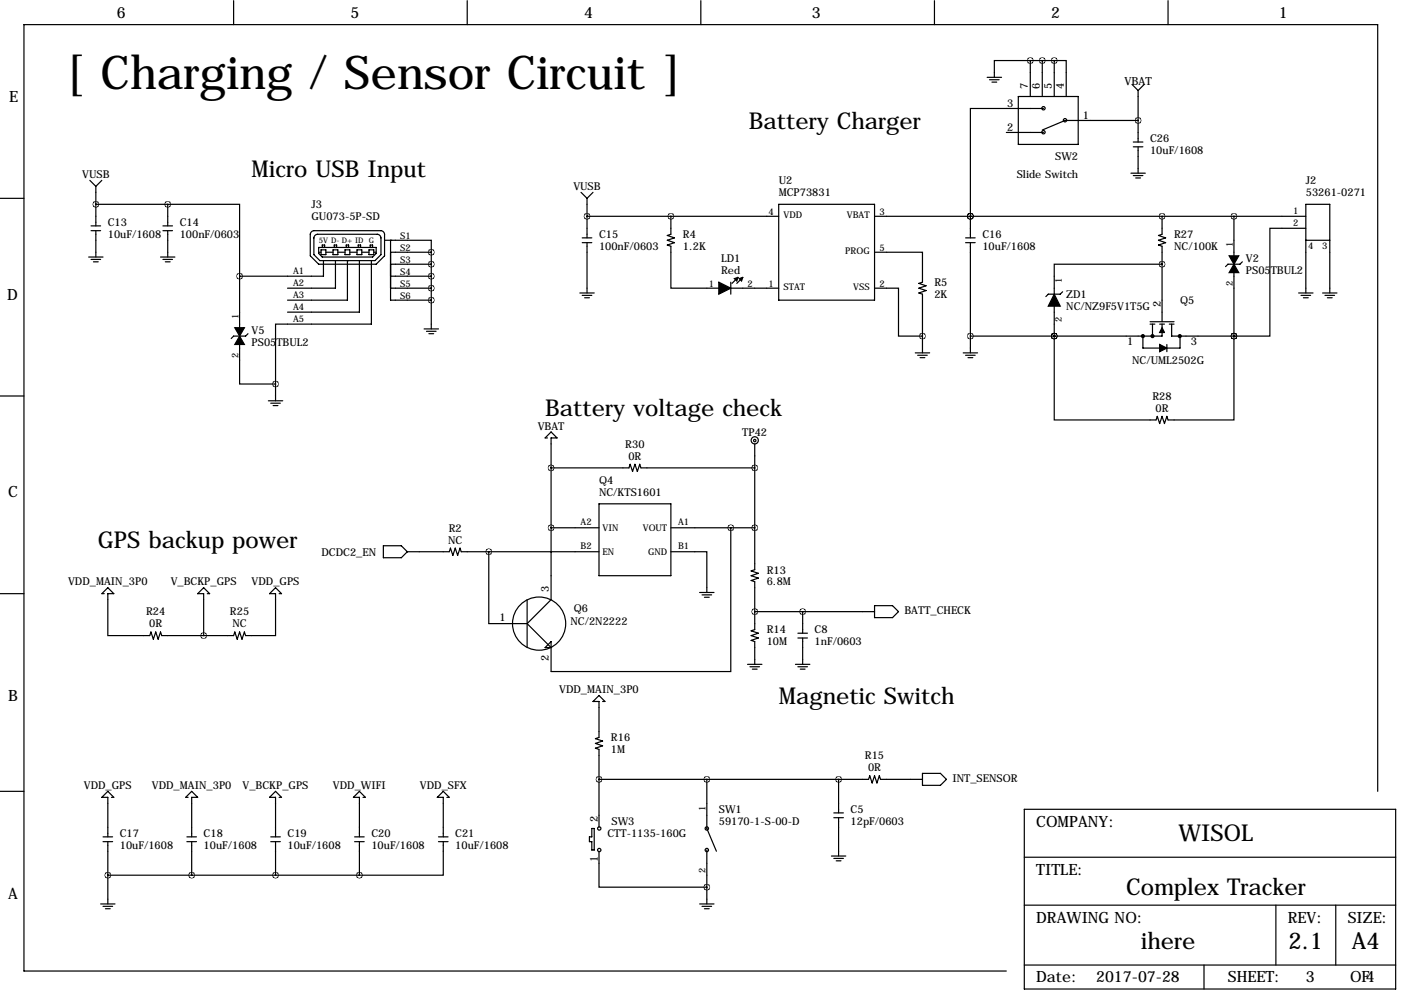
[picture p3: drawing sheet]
<svg xmlns="http://www.w3.org/2000/svg" width="297mm" height="211mm" viewBox="0 0 297 211" stroke-linecap="round" stroke-linejoin="round" font-family="sans-serif">
<g fill="none" stroke="#000" stroke-width=".25">
<path d="M49.5 .1v5.1M99.1 .1v5.1M148.6 .1v5.1M198.1 .1v5.1M209.3 16.4h3M209.8 16.9h2M210.3 17.4h1M218.4 12.8h-7.6v3.6M218.4 12.8v7.7M218.4 12.8h5.1M221 12.8v7.7M223.5 12.8h2.6v7.7"/>
<path d="M223.5 12.8v7.7M240 17.9l1.3 1.3M241.3 19.2v10.9M242.6 17.9l-1.3 1.3M247.6 .1v5.1M19 38.2l1.3 1.3M20.3 39.5v8.4M21.6 38.2l-1.3 1.3M213.4 28.1h7.8M215.9 20.5h12.7v10.1h-12.7zM221.2 23h-15.5v22.9M239.8 36.7h3"/>
<path d="M240.3 30.1h2M240.3 31.1h2M240.3 37.2h2M240.8 37.7h1M241.3 25.5h-15.5l-4.8 2.1M241.3 31.1v5.6M0 42.1h5.1M18.8 54.5h3M19.3 47.9h2M19.3 48.9h2M19.3 55h2M19.8 55.5h1"/>
<path d="M20.3 48.9v5.6M20.3 43.3h15.3M34 54.5h3.1M34.5 47.9h2.1M34.5 48.9h2.1M34.5 55h2.1M35.1 55.5h1M35.6 43.3h15.2v15.3M35.6 43.3v4.6M35.6 48.9v5.6M50.8 58.6v10.9M65.8 49.7v4.5l1.8 1.8h12.2l1.7-1.8v-4.5"/>
<path d="M66.5 50.4v3.6l1.3 1.3h11.7l1.3-1.3v-3.6M66.5 50.5a.81 .81 0 0 1 .8-.8h12.7a.82 .82 0 0 1 .8 .8M67.6 53.5h.5M67.6 52.5h12.2v1.2l-.8 .8h-10.7l-.7-.8zM68.1 53h1v1h-1zM68.3 52.5v-.5h.5v.5M68.6 55.3v3.3h-17.8M69.1 53.5h1.5M70.6 53h1v1h-1zM70.9 52.5v-.5h.5v.5M71.1 55.3v5.8h-10.1M71.6 53.5h1.6"/>
<path d="M73.2 53h1v1h-1zM73.4 52.5v-.5h.5v.5M73.7 55.3v8.3h-12.7M74.2 53.5h1.5M75.7 53h1v1h-1zM75.9 52.5v-.5h.6v.5M76.2 55.3v10.9h-15.2M76.7 53.5h1.5M78.2 53h1v1h-1zM78.5 52.5v-.5h.5v.5M78.7 55.3v13.4h-20.3v12.7M79.2 53.5h.6"/>
<path d="M80.7 48.9a.81 .81 0 0 1 .8 .8M80.8 48.9h-14.2a.81 .81 0 0 0-.8 .8M81.5 50.9h9.9v2.6M82.8 50.9v12.7h8.6M82.8 53.5h8.6M82.8 56h8.6M82.8 58.6h8.6M91.4 53.5v16.2M123.2 40.8l1.3 1.3M123.4 50.4h2.1M123.4 51.4h2.1M124.5 42.1v8.3"/>
<path d="M124.5 51.4v10.7M124.5 45.9h40.6M125.7 40.8l-1.2 1.3M142.2 45.9v3.8l-.7 .2 1.5 .5-1.5 .5 1.5 .5-1.5 .6 .7 .2v8.9h10.2M154.9 59.8v2.6M156.5 58.8l-1.3 1.3M157.5 58.8l-1.3 1.3M165.1 43.3h20.3v20.3h-20.3zM185.4 53.5h10.2v6.3l-.8 .3 1.5 .5-1.5 .5 1.5 .5-1.5 .5 .8 .3v12.4M185.4 45.9h91.5M204.7 50.4h2.1M204.7 51.4h2.1"/>
<path d="M205.7 45.9h.1M205.7 45.9v4.5M205.7 51.4v23.4M246.4 56h-22.9v6.4M246.4 45.9v3.8l-.8 .2 1.5 .5-1.5 .5 1.5 .5-1.5 .6 .8 .2v16M261.6 45.9v8.3M261.6 57.8v13.5M263.4 55.5l-.5 .5h-2.6l-.5 .5M276.9 48.4h-7.7v22.9h-7.6M276.9 50.9h5M50.8 73v8.4h7.6M52.6 70.8l-.5 .5h-2.6l-.5 .5"/>
<path d="M82.8 61.1h8.6M89.9 69.7h3.1M90.4 70.2h2.1M90.9 70.8h1M122.9 62.1h3.1M123.4 62.6h2.1M124 63.1h1M154.9 61.1h10.2M185.4 61.1h5.1v10.2h5.1M194.1 74.8h3M194.6 75.3h2M195.1 75.8h1"/>
<path d="M204.2 74.8h3.1M204.7 75.3h2.1M205.2 75.8h1M223.5 71.3v17.7h21.6l.3-.7 .5 1.5 .5-1.5 .5 1.5 .5-1.5 .2 .7h14v-17.7M223.5 71.3h.1M223.5 64.9v6.4M225.3 61.9l-.5 .5h-2.6l-.5 .5M242.3 71.3v2.5h7.9v-2.5M243.8 68.7h1.1M243.8 68.2h5.1M244.3 68.7v2.6M245.9 68.7h1"/>
<path d="M246.4 68.7v2.6h-40.7M247.4 73v1.6M247.9 68.7h1M248.4 68.7v2.6h13.2M261.6 71.3h.1M275.3 62.1h3.1M275.8 62.6h2.1M276.4 63.1h1M276.9 62.1v-18.8h5v18.8M280.4 62.1h3.1M280.9 62.6h2.1M281.4 63.1h1"/>
<path d="M0 84h5.1M56.9 85h3M57.4 85.5h2M57.9 86h1M58.4 81.4v3.6M116.1 92.9h-.5l1.2-1.3 1.3 1.3h-1.3v34.2l-5 5.1M116.8 99.2h16.5l.3-.8 .5 1.6 .5-1.6 .5 1.6 .5-1.6 .3 .8h24.1M160 94.1v26.7l-.7 .2 1.5 .6-1.5 .5 1.5 .5-1.5 .5 .7 .2v10.2l-.7 .2 1.5 .6-1.5 .5 1.5 .5-1.5 .5 .7 .2v4.9M81.3 115.7h3.8l1.3 1.3-1.3 1.3h-3.8zM86.4 117h8.8l.3-.8 .5 1.5 .5-1.5 .5 1.5 .5-1.5 .3 .8h29.2M103.6 117v15.2h8.2M116.8 111.9h10.2"/>
<path d="M127 106.8h15.2v15.3h-15.2zM142.2 117h7.7v8.6M142.2 111.9h17.8M154.9 111.9v30.5h-38.1v-6.4l-1.2 1.3h1.2l-5-5.1M0 125.9h5.1M22.1 125.9h-.5l1.3-1.3 1.2 1.3h-1.2v8.9h8.8l.3-.8 .5 1.5 .5-1.5 .5 1.5 .5-1.5 .3 .8h15.2l.3-.8 .5 1.5 .5-1.5 .5 1.5 .5-1.5 .3 .8h6.3v-8.9h-1.3l1.3-1.3 1.3 1.3h-.5M43.9 125.9h.5l-1.2-1.3-1.3 1.3h1.3v8.9M111.8 127.1v10.2M148.3 125.6h3.1M148.8 126.1h2.1M149.4 126.6h1M160 129.7h25.4"/>
<path d="M169.2 134.3h2M169.2 135.3h2M170.2 129.7v4.6M170.2 135.3v5.6M185.4 128.4h3.8l1.3 1.3-1.3 1.3h-3.8zM127.8 148.7h.5l-1.3-1.2-1.3 1.2h1.3v7.7l-.8 .2 1.6 .5-1.6 .5 1.6 .5-1.6 .5 .8 .3v16.5M158.5 140.9h3M159 141.4h2M159.5 141.9h1M168.7 140.9h3M169.2 141.4h2M169.7 141.9h1"/>
<path d="M0 167.8h5.1M21.8 177.4h2.1M21.8 178.4h2.1M22.9 178.4v13.3M23.6 169.1h.5l-1.2-1.3-1.3 1.3h1.3v8.3M39.6 177.4h2.1M39.6 178.4h2.1M39.9 169.1h-.5l1.2-1.3 1.3 1.3h-1.3v8.3M40.6 178.4v7.2M57.4 177.4h2M57.4 178.4h2M58.4 178.4v7.2"/>
<path d="M59.2 169.1h.5l-1.3-1.3-1.3 1.3h1.3v8.3M75.2 177.4h2M75.2 178.4h2M76.2 178.4v7.2M77 169.1h.5l-1.3-1.3-1.3 1.3h1.3v8.3M93 177.4h2M93 178.4h2M94 178.4v7.2h-17.8M94.7 169.1h.5l-1.2-1.3-1.3 1.3h1.3v8.3M125.5 175.7h.5v4.5h-.5v-1.8h-.5v-1h.5zM127 165.2h57.1l.3-.7 .5 1.5 .5-1.5 .5 1.5 .5-1.5 .3 .7h8.9M149.9 165.2v10.5l2 4.8"/>
<path d="M176.8 172.4h2M176.8 173.4h2M177.8 165.2v7.2M177.8 173.4v8.1M195.6 164h3.8l1.3 1.2-1.3 1.3h-3.8zM217.2 171.6h78.7v38.1h-78.7zM292.1 167.8v-162.6h-287v200.7h208.3M21.3 191.7h3.1M21.8 192.2h2.1M22.4 192.7h1M22.9 185.6h53.3M127 180.5v7.6h22.9"/>
<path d="M148.3 191.7h3.1M148.8 192.2h2.1M149.4 192.7h1M149.9 180.2v11.5M176.3 181.5h3M176.8 182h2M177.3 182.5h1M217.2 191.9h78.7M217.2 181.8h78.7M270.5 191.9v12.7M283.2 191.9v12.7M217.2 204.6h78.7"/>
<path d="M255.3 204.6v5.1"/>
<circle cx="221.2" cy="23" r=".36"/>
<circle cx="221.2" cy="28" r=".36"/>
<circle cx="225.8" cy="25.5" r=".36"/>
<circle cx="160" cy="93.4" r=".76"/>
<circle cx="160" cy="93.4" r=".25"/>
<circle cx="114.3" cy="132.2" r="5.6"/>
<circle cx="127.1" cy="175.7" r=".36"/>
<circle cx="149.9" cy="175.7" r=".36"/>
<circle cx="127.1" cy="180.2" r=".36"/>
<circle cx="149.9" cy="180.2" r=".36"/>
</g>
<path d="M152.4 59.8l2.5 1.3-2.5 1.3zM155.7 59.1l.8-.3-.3 .8zM156.7 59.1l.8-.3-.3 .8zM260.6 54.2h2l-1 1.8zM261.6 56l1 1.8h-2zM49.8 69.5h2l-1 1.8zM50.8 71.3l1 1.7h-2zM223.5 62.4l1.3 2.5h-2.6zM246.4 69.5l.5 1h-1zM245.9 73l1.5 .8-1.5 .8z" fill="#000" stroke="#000" stroke-width=".25"/>
<g fill="none" stroke="#000" stroke-width=".38">
<circle cx="242.3" cy="71.3" r=".25"/>
<circle cx="244.3" cy="71.3" r=".25"/>
<circle cx="250.1" cy="71.3" r=".25"/>
</g>
<path d="M91.4 53.5a.05 .05 0 0 0 .1 0 .05 .05 0 0 0-.1 0zM91.4 56a.05 .05 0 0 0 .1 0 .05 .05 0 0 0-.1 0zM91.4 58.6a.05 .05 0 0 0 .1 0 .05 .05 0 0 0-.1 0zM91.4 61.1a.05 .05 0 0 0 .1 0 .05 .05 0 0 0-.1 0zM91.4 63.6a.05 .05 0 0 0 .1 0 .05 .05 0 0 0-.1 0zM58.4 81.4a.05 .05 0 0 0 .1 0 .05 .05 0 0 0-.1 0zM20.3 43.3a.05 .05 0 0 0 .1 0 .05 .05 0 0 0-.1 0zM35.5 43.3a.05 .05 0 0 0 .1 0 .05 .05 0 0 0-.1 0zM142.2 45.9a.05 .05 0 0 0 .1 0 .05 .05 0 0 0-.1 0zM195.5 71.3a.05 .05 0 0 0 .1 0 .05 .05 0 0 0-.1 0zM205.7 45.9a.05 .05 0 0 0 .1 0 .05 .05 0 0 0-.1 0zM124.4 45.9a.05 .05 0 0 0 .1 0 .05 .05 0 0 0-.1 0zM160 129.7a.05 .05 0 0 0 .1 0 .05 .05 0 0 0-.1 0zM43.1 134.8a.05 .05 0 0 0 .1 0 .05 .05 0 0 0-.1 0zM170.1 129.7a.05 .05 0 0 0 .1 0 .05 .05 0 0 0-.1 0zM160 111.9a.05 .05 0 0 0 .1 0 .05 .05 0 0 0-.1 0zM40.6 185.6a.05 .05 0 0 0 .1 0 .05 .05 0 0 0-.1 0zM58.4 185.6a.05 .05 0 0 0 .1 0 .05 .05 0 0 0-.1 0zM22.8 185.6a.05 .05 0 0 0 .1 0 .05 .05 0 0 0-.1 0zM246.3 45.9a.05 .05 0 0 0 .1 0 .05 .05 0 0 0-.1 0zM223.5 71.3a.05 .05 0 0 0 .1 0 .05 .05 0 0 0-.1 0zM205.7 71.3a.05 .05 0 0 0 .1 0 .05 .05 0 0 0-.1 0zM246.3 56a.05 .05 0 0 0 .1 0 .05 .05 0 0 0-.1 0zM205.7 45.9a.05 .05 0 0 0 .1 0 .05 .05 0 0 0-.1 0zM223.5 71.3a.05 .05 0 0 0 .1 0 .05 .05 0 0 0-.1 0zM261.6 45.9a.05 .05 0 0 0 .1 0 .05 .05 0 0 0-.1 0zM261.6 71.3a.05 .05 0 0 0 .1 0 .05 .05 0 0 0-.1 0zM261.6 71.3a.05 .05 0 0 0 .1 0 .05 .05 0 0 0-.1 0zM116.8 99.2a.05 .05 0 0 0 .1 0 .05 .05 0 0 0-.1 0zM160 99.2a.05 .05 0 0 0 .1 0 .05 .05 0 0 0-.1 0zM149.8 165.2a.05 .05 0 0 0 .1 0 .05 .05 0 0 0-.1 0zM103.6 117a.05 .05 0 0 0 .1 0 .05 .05 0 0 0-.1 0zM116.8 111.9a.05 .05 0 0 0 .1 0 .05 .05 0 0 0-.1 0zM154.9 111.9a.05 .05 0 0 0 .1 0 .05 .05 0 0 0-.1 0zM149.8 188.1a.05 .05 0 0 0 .1 0 .05 .05 0 0 0-.1 0zM223.5 12.8a.05 .05 0 0 0 .1 0 .05 .05 0 0 0-.1 0zM220.9 12.8a.05 .05 0 0 0 .1 0 .05 .05 0 0 0-.1 0zM218.4 12.8a.05 .05 0 0 0 .1 0 .05 .05 0 0 0-.1 0z" fill="#000" stroke="#000" stroke-width="1.3"/>
<text font-size="9.9" x="14" y="18.8">[ Charging / Sensor Circuit ]</text>
<g font-size="4.9">
<text x="158.7" y="27.3">Battery Charger</text>
<text x="53.3" y="37.4">Micro USB Input</text>
<text x="115.6" y="88.2">Battery voltage check</text>
<text x="20.7" y="116.2">GPS backup power</text>
<text x="165.1" y="149.2">Magnetic Switch</text>
<text x="249.9" y="178.4">WISOL</text>
<text x="238.7" y="189.8">Complex Tracker</text>
<text x="241.9" y="201.3">ihere</text>
<text x="273.2" y="201.3">2.1</text>
<text x="286.6" y="201.3">A4</text>
</g>
<g font-size="3.3">
<text x="24.8" y="3.8">6</text>
<text x="74.3" y="3.8">5</text>
<text x="123.8" y="3.8">4</text>
<text x="172.1" y="3.8">3</text>
<text x="222.9" y="3.8">2</text>
<text x="271.2" y="3.8">1</text>
<text x="1.9" y="21.6">E</text>
<text x="1.5" y="63.5">D</text>
<text x="1.7" y="105.4">C</text>
<text x="1.7" y="148.6">B</text>
<text x="219.7" y="175.3">COMPANY:</text>
<text x="219.7" y="185.4">TITLE:</text>
<text x="1.7" y="190.5">A</text>
<text x="219.7" y="195.6">DRAWING NO:</text>
<text x="273.1" y="195.6">REV:</text>
<text x="285.8" y="195.6">SIZE:</text>
<text x="219.7" y="208.3">Date:</text>
<text x="232.4" y="208.3">2017-07-28</text>
<text x="260.4" y="208.3">SHEET:</text>
<text x="276.9" y="208.3">3</text>
<text x="286.2" y="208.3">OF4</text>
</g>
<text font-size="2.4" x="238.4" y="17.9">VBAT</text>
<g font-size="2.3">
<text x="213.6" y="22.7">3</text>
<text x="217.9" y="18.9" transform="rotate(-90 217.9 18.9)">7</text>
<text x="220.5" y="18.9" transform="rotate(-90 220.5 18.9)">6</text>
<text x="223" y="18.9" transform="rotate(-90 223 18.9)">5</text>
<text x="225.6" y="18.9" transform="rotate(-90 225.6 18.9)">4</text>
<text x="213.6" y="27.8">2</text>
<text x="229.6" y="25.3">1</text>
<text x="223.7" y="34">SW2</text>
<text x="243.8" y="30.2">C26</text>
<text x="243.8" y="32.7">10uF/1608</text>
<text x="17.4" y="37.8">VUSB</text>
<text x="121.6" y="40.3">VUSB</text>
<text x="165.1" y="39">U2</text>
<text x="165.1" y="41.6">MCP73831</text>
<text x="215.6" y="37.8">Slide Switch</text>
<text x="276.9" y="39">J2</text>
<text x="276.9" y="41.6">53261-0271</text>
<text x="22.9" y="47.9">C13</text>
<text x="38.1" y="47.9">C14</text>
<text x="66" y="44.1">J3</text>
<text x="66" y="46.7">GU073-5P-SD</text>
<text x="22.9" y="50.5">10uF/1608</text>
<text x="38.1" y="50.5">100nF/0603</text>
<text x="127" y="50.5">C15</text>
<text x="127" y="53">100nF/0603</text>
<text x="144.8" y="50.5">R4</text>
<text x="144.8" y="53">1.2K</text>
<text x="208.3" y="50.5">C16</text>
<text x="208.3" y="53">10uF/1608</text>
<text x="248.9" y="50.5">R27</text>
<text x="248.9" y="53">NC/100K</text>
<text x="152.9" y="55.6">LD1</text>
<text x="152.9" y="58.1">Red</text>
<text x="264.2" y="55.6">V2</text>
<text x="264.2" y="58.1">PS05TBUL2</text>
<text x="198.1" y="60.6">R5</text>
<text x="198.1" y="63.2">2K</text>
<text x="226.1" y="63.2">ZD1</text>
<text x="226.1" y="65.7">NC/NZ9F5V1T5G</text>
<text x="246.1" y="65.2" transform="rotate(-90 246.1 65.2)">2</text>
<text x="250.2" y="64.4">Q5</text>
<text x="53.3" y="70.8">V5</text>
<text x="53.3" y="73.3">PS05TBUL2</text>
<text x="239" y="73.1">1</text>
<text x="240" y="77.1">NC/UML2502G</text>
<text x="252.5" y="73.1">3</text>
<text x="244.3" y="84.8">R28</text>
<text x="245" y="87.3">0R</text>
<text x="114" y="91.1">VBAT</text>
<text x="132.6" y="94.9">R30</text>
<text x="157.4" y="92.4">TP42</text>
<text x="133.2" y="97.5">0R</text>
<text x="127" y="102.5">Q4</text>
<text x="127" y="105.1">NC/KTS1601</text>
<text x="95.1" y="112.7">R2</text>
<text x="68.2" y="117.8">DCDC2_EN</text>
<text x="95" y="115.2">NC</text>
<text x="14.4" y="124.1">VDD_MAIN_3P0</text>
<text x="36.2" y="124.1">V_BCKP_GPS</text>
<text x="53.3" y="124.1">VDD_GPS</text>
<text x="116.3" y="125.6" transform="rotate(-90 116.3 125.6)">3</text>
<text x="162.6" y="121.6">R13</text>
<text x="162.6" y="124.1">6.8M</text>
<text x="31" y="130.5">R24</text>
<text x="48.8" y="130.5">R25</text>
<text x="105.9" y="131.7">1</text>
<text x="121.7" y="129.7">Q6</text>
<text x="191.8" y="130.2">BATT_CHECK</text>
<text x="31.6" y="133">0R</text>
<text x="49.3" y="133">NC</text>
<text x="120.9" y="132.6">NC/2N2222</text>
<text x="162.6" y="134.3">R14</text>
<text x="162.6" y="136.8">10M</text>
<text x="172.7" y="134.3">C8</text>
<text x="172.7" y="136.8">1nF/0603</text>
<text x="116.3" y="140.1" transform="rotate(-90 116.3 140.1)">2</text>
<text x="118.6" y="147">VDD_MAIN_3P0</text>
<text x="129.5" y="157.2">R16</text>
<text x="129.5" y="159.7">1M</text>
<text x="183.4" y="161">R15</text>
<text x="17.8" y="167.3">VDD_GPS</text>
<text x="32.2" y="167.3">VDD_MAIN_3P0</text>
<text x="51.4" y="167.3">V_BCKP_GPS</text>
<text x="70.6" y="167.3">VDD_WIFI</text>
<text x="89" y="167.3">VDD_SFX</text>
<text x="184" y="163.5">0R</text>
<text x="201.9" y="165.8">INT_SENSOR</text>
<text x="152.4" y="172.4">SW1</text>
<text x="180.3" y="172.4">C5</text>
<text x="25.4" y="177.5">C17</text>
<text x="43.2" y="177.5">C18</text>
<text x="61" y="177.5">C19</text>
<text x="78.7" y="177.5">C20</text>
<text x="96.5" y="177.5">C21</text>
<text x="126.7" y="174.4" transform="rotate(-90 126.7 174.4)">2</text>
<text x="128.8" y="177.5">CTT-1135-160G</text>
<text x="129.6" y="174.9">SW3</text>
<text x="152.4" y="174.9">59170-1-S-00-D</text>
<text x="180.3" y="174.9">12pF/0603</text>
<text x="25.4" y="180">10uF/1608</text>
<text x="43.2" y="180">10uF/1608</text>
<text x="61" y="180">10uF/1608</text>
<text x="78.7" y="180">10uF/1608</text>
<text x="96.5" y="180">10uF/1608</text>
<text x="126.7" y="182.8" transform="rotate(-90 126.7 182.8)">1</text>
</g>
<g font-size="2">
<text x="163" y="45.6">4</text>
<text x="166.1" y="46.3">VDD</text>
<text x="179.6" y="46.3">VBAT</text>
<text x="186.4" y="45.6">3</text>
<text x="274.2" y="45.4">1</text>
<text x="274.2" y="47.9">2</text>
<text x="84.8" y="50.7">S1</text>
<text x="84.8" y="53.2">S2</text>
<text x="179.2" y="53.9">PROG</text>
<text x="186.4" y="53.2">5</text>
<text x="261.4" y="52.5" transform="rotate(-90 261.4 52.5)">1</text>
<text x="277.4" y="52.8">4</text>
<text x="280.3" y="52.8">3</text>
<text x="62.1" y="58.1">A1</text>
<text x="84.8" y="58.3">S4</text>
<text x="84.8" y="55.8">S3</text>
<text x="62.1" y="60.6">A2</text>
<text x="62.1" y="63.1">A3</text>
<text x="62.1" y="65.7">A4</text>
<text x="84.8" y="60.8">S5</text>
<text x="84.8" y="63.4">S6</text>
<text x="150.3" y="60.8">1</text>
<text x="158.5" y="60.8">2</text>
<text x="163" y="60.8">1</text>
<text x="166.1" y="61.5">STAT</text>
<text x="180.9" y="61.5">VSS</text>
<text x="186.4" y="60.8">2</text>
<text x="225.2" y="60.1" transform="rotate(-90 225.2 60.1)">1</text>
<text x="261.4" y="60.7" transform="rotate(-90 261.4 60.7)">2</text>
<text x="50.5" y="67.7" transform="rotate(-90 50.5 67.7)">1</text>
<text x="62.1" y="68.2">A5</text>
<text x="225.2" y="68.3" transform="rotate(-90 225.2 68.3)">2</text>
<text x="50.5" y="75.9" transform="rotate(-90 50.5 75.9)">2</text>
<text x="123.1" y="111.4">A2</text>
<text x="127.8" y="112.6">VIN</text>
<text x="136.3" y="112.6">VOUT</text>
<text x="143.8" y="111.4">A1</text>
<text x="123.1" y="116.5">B2</text>
<text x="127.8" y="117.7">EN</text>
<text x="137.4" y="117.7">GND</text>
<text x="143.8" y="116.5">B1</text>
<text x="149.6" y="171.8" transform="rotate(-90 149.6 171.8)">1</text>
<text x="149.6" y="185.2" transform="rotate(-90 149.6 185.2)">2</text>
</g>
<text font-size="1.6" x="67.6" y="51.5">5V D- D+ ID G</text>
</svg>
